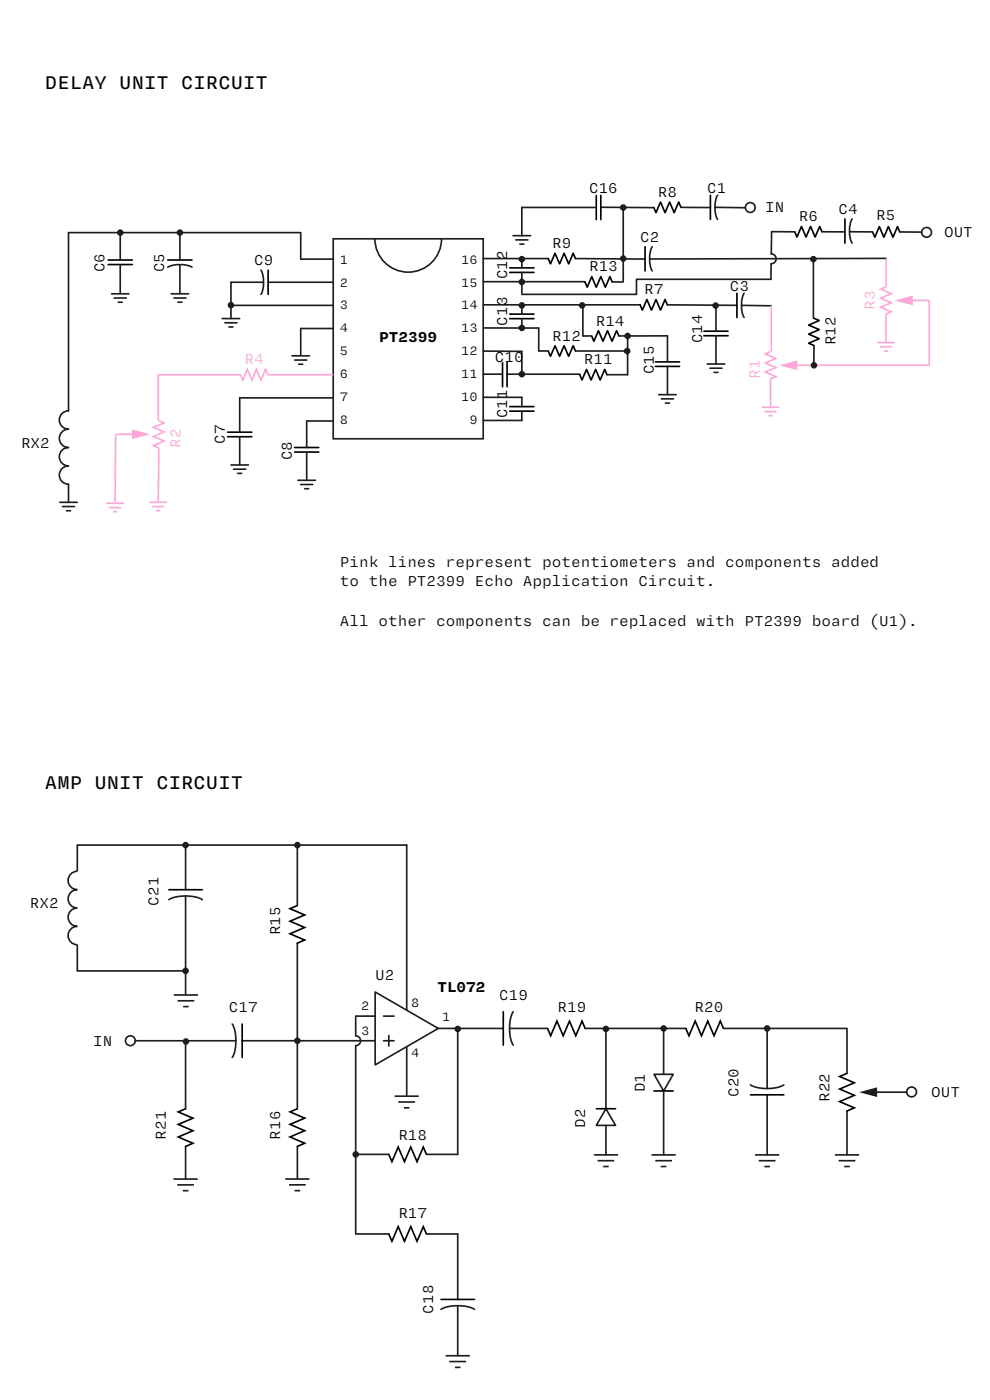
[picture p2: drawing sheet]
<svg xmlns="http://www.w3.org/2000/svg" width="210mm" height="297mm" viewBox="0 0 210 297" stroke-linecap="round" stroke-linejoin="round" font-family="sans-serif">
<!-- layer: Layer 1 -->
<g fill="none" stroke="#1d1d1b" stroke-width=".35">
<path d="M56.9 59.9h13.8M63.8 55h6.9M70.7 50.7h31.8v42.4h-31.8zM79.5 50.7a7.1 7.1 0 0 0 7.1 7 7.1 7.1 0 0 0 7.1-7M102.5 54.9h13.8M102.5 59.8h21.6M49 64.8h21.7M63.8 69.7h6.9M102.5 64.7h33.3M102.5 74.5h8.2M102.5 69.6h11.8M107.6 79.4h15.4"/>
<path d="M49 98.6h3.7M49.6 99.5h2.5M50.8 92.6v6M65.1 95.9v6M70.7 89.3h-5.6v5.6M70.7 84.4h-19.9v7.3M102.5 84.3h8.2M102.5 89.2h8.2M51.3 100.4h-.9M63.2 101.9h3.7M63.8 102.8h2.5M65.5 103.7h-.9"/>
</g>
<path d="M48.3 91.7h5.1M48.3 92.6h5.1M62.5 94.9h5.1M62.5 95.9h5.1" fill="none" stroke="#000" stroke-width=".35"/>
<path d="M33.6 79.5v9.7M51 79.5l.5 1.1 1-2.2 .9 2.2 1-2.2 1 2.2 .9-2.2 .5 1.1M56.9 79.5h13.8M24.5 92.1h4.2M33.7 89.2l1.1 .5-2.2 1 2.2 .9-2.2 1 2.2 1-2.2 .9 1.1 .5-.1 11.5M31.7 106.6h3.7M32.3 107.5h2.6M33.1 108.3l.9 .1" fill="none" stroke="#ffa5da" stroke-width=".35"/>
<path d="M28 91.1l3.8 1-3.8 1z" fill="#ffa5da"/>
<path d="M33.6 79.5h17.4M163.5 74.6l-1.2 .5 2.3 .9-2.3 1 2.3 1-2.3 .9 2.3 1-1.1 .5M163.6 64.9v9.7M168.4 77.5h28.7" fill="none" stroke="#ffa5da" stroke-width=".35"/>
<g fill="none" stroke="#1d1d1b" stroke-width=".35">
<path d="M25.5 49.3v5.9M25.5 56.3v5.8M35.6 56.7a6.1 6.1 0 0 1 5.1 0M38.2 49.3v5.9M38.2 56.3v5.8M55.4 57.3a6.1 6.1 0 0 1 0 5.1M55.9 59.9h-6.9v7.7M63.7 49.3h-49.2v37.8a1.95 1.95 0 0 0-1.9 2 1.95 1.95 0 0 0 1.9 1.9 1.95 1.95 0 0 0-1.9 2 1.95 1.95 0 0 0 1.9 1.9 1.95 1.95 0 0 0-1.9 2 1.95 1.95 0 0 0 1.9 1.9 1.95 1.95 0 0 0-1.9 2 1.95 1.95 0 0 0 1.9 1.9v3.9M63.8 49.3v5.7M23.6 62.3h3.8M24.2 63.2h2.6M25.9 64.1h-.8"/>
<path d="M36.3 62.3h3.7M36.9 63.2h2.5M38.6 64.1h-.9M47.1 67.6h3.7M47.7 68.5h2.6M49.4 69.4h-.8M61.9 75.5h3.7M62.5 76.4h2.6M63.8 69.7v5.6M64.2 77.3h-.8M110.7 64.7v1.9M110.7 67.6v2"/>
<path d="M110.7 74.5v4.9M114.3 69.6v4.9h2M122.1 74.5h10.9M123.6 64.7v6.6h1.9M131.3 71.3h1.8v8.2h-4.3M133.2 71.3l8.4-.1v5.6M141.6 64.7l14.7 .1M141.6 77.7v6M150 77.2h3.7M150.6 78.1h2.6M151.9 64.7v5.6M151.9 71.2v6"/>
<path d="M152.3 79h-.9M157.3 64.8l6.3 .1M157.8 62.2a6.1 6.1 0 0 0 0 5.2M110.7 84.3v2M110.7 87.2v2M139.7 83.7h3.7M140.3 84.6h2.6M142 85.5h-.8"/>
</g>
<g fill="none" stroke="#000" stroke-width=".35">
<path d="M22.9 55.2h5.2M22.9 56.1h5.2M35.6 55.2h5.1M56.9 57.3v5.1M106.6 76.9v5.2M107.6 76.9v5.2M108.1 66.6h5.2M108.1 67.6h5.2M116.3 74.5l.5 1.1 .9-2.3 1 2.3 1-2.3 .9 2.3 1-2.3 .5 1.2M123 79.5l.5 1.1 .9-2.2 1 2.2 .9-2.2 1 2.2 1-2.2 .5 1.1M125.5 71.3l.5 1.1 .9-2.2 1 2.2 1-2.2 .9 2.2 1-2.2 .5 1.1M135.8 64.7l.5 1.1 .9-2.3 1 2.3 .9-2.3 1 2.3 1-2.3 .5 1.2"/>
<path d="M139 76.8h5.2M139 77.7h5.2M149.3 70.3h5.1M149.3 71.2h5.1M156.3 62.2v5.2M108.1 86.3h5.2M108.1 87.2h5.2"/>
</g>
<path d="M165.3 77.5l3.8-1v2z" fill="#ffa5da"/>
<g fill="none" stroke="#1d1d1b" stroke-width=".35">
<path d="M110.7 54.9v1.9M110.7 57.8v4.4M110.7 44h15.8M122.1 54.9l14.7 .1M127.6 44h11M129.9 59.8h2.2M132.2 44v15.8M135 59.3v3.1h-24.3M135.1 59.3h28.4M138.4 52.3a6.1 6.1 0 0 0 0 5.2M144.4 44h6.3M151.7 44l6.2 .1"/>
<path d="M152.2 41.4a6.1 6.1 0 0 0 0 5.2M172.5 54.9v12.6M174.3 49.2h4.9M180.8 46.4a6.1 6.1 0 0 0 0 5.2M188 54.8l-50.2 .1M102.5 79.4h4.1M172.7 73.3l-.1 4.2"/>
<circle cx="159.1" cy="44" r="1.04"/>
<circle cx="196.5" cy="49.3" r="1.04"/>
</g>
<path d="M108.1 56.8h5.2M108.1 57.8h5.2M116.3 54.9l.5 1.1 .9-2.3 1 2.3 1-2.3 .9 2.3 1-2.3 .5 1.2M124.1 59.8l.5 1.1 .9-2.2 1 2.2 .9-2.2 1 2.2 1-2.2 .5 1.1M126.5 41.5v5.1M127.4 41.5v5.1M136.8 52.3v5.2M138.7 44l.4 1.1 1-2.2 1 2.2 .9-2.2 1 2.2 1-2.2 .4 1.1M150.7 41.4v5.2M168.6 49.2l.5 1.1 .9-2.3 1 2.3 .9-2.3 1 2.3 1-2.3 .4 1.2M179.2 46.4v5.2M172.6 67.5l1.2 .5-2.3 1 2.3 .9-2.3 1 2.3 .9-2.3 1 1.1 .5" fill="none" stroke="#000" stroke-width=".35"/>
<circle cx="132.2" cy="44" r=".52" fill="#1d1d1b"/>
<circle cx="132.2" cy="44" r=".52" fill="none" stroke="#1d1d1b" stroke-width=".35"/>
<circle cx="132.2" cy="54.9" r=".52" fill="#1d1d1b"/>
<circle cx="132.2" cy="54.9" r=".52" fill="none" stroke="#1d1d1b" stroke-width=".35"/>
<circle cx="110.7" cy="55" r=".52" fill="#1d1d1b"/>
<circle cx="110.7" cy="55" r=".52" fill="none" stroke="#1d1d1b" stroke-width=".35"/>
<circle cx="110.7" cy="59.8" r=".52" fill="#1d1d1b"/>
<circle cx="110.7" cy="59.8" r=".52" fill="none" stroke="#1d1d1b" stroke-width=".35"/>
<circle cx="110.7" cy="79.4" r=".52" fill="#1d1d1b"/>
<circle cx="110.7" cy="79.4" r=".52" fill="none" stroke="#1d1d1b" stroke-width=".35"/>
<circle cx="110.7" cy="64.8" r=".52" fill="#1d1d1b"/>
<circle cx="110.7" cy="64.8" r=".52" fill="none" stroke="#1d1d1b" stroke-width=".35"/>
<circle cx="110.7" cy="69.6" r=".52" fill="#1d1d1b"/>
<circle cx="110.7" cy="69.6" r=".52" fill="none" stroke="#1d1d1b" stroke-width=".35"/>
<circle cx="123.5" cy="64.8" r=".52" fill="#1d1d1b"/>
<circle cx="123.5" cy="64.8" r=".52" fill="none" stroke="#1d1d1b" stroke-width=".35"/>
<circle cx="133" cy="74.5" r=".52" fill="#1d1d1b"/>
<circle cx="133" cy="74.5" r=".52" fill="none" stroke="#1d1d1b" stroke-width=".35"/>
<circle cx="133.1" cy="71.3" r=".52" fill="#1d1d1b"/>
<circle cx="133.1" cy="71.3" r=".52" fill="none" stroke="#1d1d1b" stroke-width=".35"/>
<circle cx="151.8" cy="64.8" r=".52" fill="#1d1d1b"/>
<g fill="none" stroke="#1d1d1b" stroke-width=".35">
<path d="M163.6 53.9a1.04 1.04 0 0 1 1 1 1.04 1.04 0 0 1-1 1"/>
<circle cx="151.8" cy="64.8" r=".52"/>
</g>
<path d="M161.6 86.4h3.7M162.2 87.3h2.5M163.5 80.4v6M163.9 88.2h-.9" fill="none" stroke="#ffa5da" stroke-width=".35"/>
<circle cx="49" cy="64.7" r=".52" fill="#1d1d1b"/>
<circle cx="49" cy="64.7" r=".52" fill="none" stroke="#1d1d1b" stroke-width=".35"/>
<circle cx="38.2" cy="49.3" r=".52" fill="#1d1d1b"/>
<circle cx="38.2" cy="49.3" r=".52" fill="none" stroke="#1d1d1b" stroke-width=".35"/>
<circle cx="25.5" cy="49.3" r=".52" fill="#1d1d1b"/>
<g fill="none" stroke="#1d1d1b" stroke-width=".35">
<path d="M108.8 50h3.7M109.4 50.9h2.6M110.7 44v6M111.1 51.8h-.8M163.6 55.9l-.1 3.4M163.7 49.2l-.1 4.7M163.7 49.1l4.9 .1M180.2 49.2h4.9M190.9 49.2h4.6M12.7 106.6h3.7M13.2 107.5h2.6M14.1 108.3l.9 .1"/>
<circle cx="25.5" cy="49.3" r=".52"/>
</g>
<path d="M187.9 60.9l-1.1 .4 2.3 1-2.3 1 2.3 .9-2.3 1 2.3 1-1.2 .4M192.9 63.7h4.2M24.5 92.3l-.1 14.3M22.5 106.8h3.8M23.1 107.7h2.6M24 108.6h.8" fill="none" stroke="#ffa5da" stroke-width=".35"/>
<path d="M185.1 49.2l.5 1.1 .9-2.2 1 2.2 1-2.2 .9 2.2 1-2.2 .5 1.1" fill="none" stroke="#000" stroke-width=".35"/>
<path d="M189.8 63.7l3.8-1v2.1z" fill="#ffa5da"/>
<path d="M188 54.9v6M186.1 72.7h3.7M186.7 73.6h2.5M187.9 66.7v6M188.4 74.5h-.9M197.1 63.7v13.8" fill="none" stroke="#ffa5da" stroke-width=".35"/>
<circle cx="172.5" cy="55" r=".52" fill="#1d1d1b"/>
<circle cx="172.5" cy="55" r=".52" fill="none" stroke="#1d1d1b" stroke-width=".35"/>
<circle cx="172.6" cy="77.5" r=".52" fill="#1d1d1b"/>
<circle cx="172.6" cy="77.5" r=".52" fill="none" stroke="#1d1d1b" stroke-width=".35"/>
<path d="M0 148.5h210v148.5h-210z" fill="#fff"/>
<g fill="none" stroke="#1d1d1b" stroke-width=".35">
<path d="M16.4 179.3h69.9v35M39.4 179.3v9.4M63.1 179.3v12.8M39.4 190.1v21M36.9 211.1h5.1M37.7 212.3h3.5M40 213.5h-1.1M63.1 200.1v35.1M75.5 215.6h4.1M79.6 210.4l13.4 7.8-13.4 7.7zM81.4 215.6h2.2M82.5 219.7v2.2"/>
<path d="M93 218.2h13.8M97.1 218.4v26.5h-6.6M108.1 218.2h8M124.1 218.2h21.4M128.5 218.2v17M140.8 218.4v9.5M153.5 218.2h26.2M162.7 218.4v12.5M179.7 218.3v9.4M28.7 220.8h21.3M39.4 220.8v14.4M51.4 220.8h28.2"/>
<path d="M75.5 221.8v39.9M81.4 220.8h2.2M83.7 232.5h5.1M84.5 233.8h3.5M86.3 222.1v10.4M86.9 235h-1.2M162.7 232.3v12.7M179.7 235.7v9.3M185.4 231.7h6.9M36.8 250.1h5.1M37.6 251.4h3.5M39.4 243.2v6.9"/>
<path d="M40 252.6h-1.2M60.5 250.1h5.1M61.3 251.4h3.6M63.1 243.2v6.9M63.7 252.6h-1.2M75.5 244.9h7M160.2 245h5.1M161 246.2h3.5M163.3 247.5h-1.2M177.1 245h5.1M177.9 246.2h3.5M180.3 247.5h-1.2"/>
<path d="M75.5 261.8h7M90.5 261.8h6.6v13.9M97.1 277.2v10.4M94.5 287.6h5.2M95.3 288.8h3.6M97.7 290.1h-1.2"/>
<circle cx="27.7" cy="220.8" r="1.04"/>
</g>
<path d="M63.1 192.1l-1.6 .7 3.1 1.3-3.1 1.3 3.1 1.4-3.1 1.3 3.1 1.3-1.5 .7M116.1 218.2l.7 1.5 1.3-3.1 1.4 3.1 1.3-3.1 1.3 3.1 1.4-3.1 .6 1.6M145.5 218.2l.6 1.5 1.4-3.1 1.3 3.1 1.3-3.1 1.4 3.1 1.3-3.1 .7 1.6M39.4 235.2l-1.6 .7 3.1 1.3-3.1 1.3 3.1 1.4-3.1 1.3 3.1 1.3-1.5 .7M63.1 235.2l-1.6 .7 3.1 1.3-3.1 1.3 3.1 1.4-3.1 1.3 3.1 1.3-1.5 .7M179.7 227.7l-1.6 .7 3.1 1.3-3.1 1.3 3.1 1.4-3.1 1.3 3.1 1.3-1.5 .7M82.5 244.9l.6 1.5 1.4-3.1 1.3 3.1 1.3-3.1 1.4 3.1 1.3-3.1 .7 1.6M82.5 261.8l.6 1.5 1.4-3.1 1.3 3.1 1.3-3.1 1.4 3.1 1.3-3.1 .7 1.6" fill="none" stroke="#000" stroke-width=".35"/>
<path d="M182.2 231.7l3.9-1v2z" fill="#1d1d1b"/>
<g fill="none" stroke="#1d1d1b" stroke-width=".35">
<path d="M75.5 219.7a1.04 1.04 0 0 1 1 1.1 1.04 1.04 0 0 1-1 1M128.5 235.2l2.1 3.5h-4.1zM128.5 238.7v6.3M138.7 227.9h4.1l-2 3.5zM140.8 231.6v13.4M126 245h5.1M126.8 246.2h3.5M129.1 247.5h-1.2M138.2 245h5.1M139 246.2h3.5M141.4 247.5h-1.2"/>
<circle cx="193.4" cy="231.6" r="1.04"/>
</g>
<path d="M126.5 235.2h4.1M138.7 231.4h4.1" fill="none" stroke="#000" stroke-width=".35"/>
<circle cx="39.4" cy="179.3" r=".52" fill="#1d1d1b"/>
<circle cx="39.4" cy="179.3" r=".52" fill="none" stroke="#1d1d1b" stroke-width=".35"/>
<circle cx="63.1" cy="179.3" r=".52" fill="#1d1d1b"/>
<circle cx="63.1" cy="179.3" r=".52" fill="none" stroke="#1d1d1b" stroke-width=".35"/>
<circle cx="39.4" cy="220.9" r=".52" fill="#1d1d1b"/>
<circle cx="39.4" cy="220.9" r=".52" fill="none" stroke="#1d1d1b" stroke-width=".35"/>
<circle cx="63.1" cy="220.8" r=".52" fill="#1d1d1b"/>
<g fill="none" stroke="#1d1d1b" stroke-width=".35">
<path d="M75.5 215.7v4"/>
<circle cx="63.1" cy="220.8" r=".52"/>
</g>
<circle cx="97.1" cy="218.3" r=".52" fill="#1d1d1b"/>
<circle cx="97.1" cy="218.3" r=".52" fill="none" stroke="#1d1d1b" stroke-width=".35"/>
<circle cx="75.5" cy="244.9" r=".52" fill="#1d1d1b"/>
<circle cx="75.5" cy="244.9" r=".52" fill="none" stroke="#1d1d1b" stroke-width=".35"/>
<circle cx="128.5" cy="218.3" r=".52" fill="#1d1d1b"/>
<circle cx="128.5" cy="218.3" r=".52" fill="none" stroke="#1d1d1b" stroke-width=".35"/>
<circle cx="140.8" cy="218.2" r=".52" fill="#1d1d1b"/>
<circle cx="140.8" cy="218.2" r=".52" fill="none" stroke="#1d1d1b" stroke-width=".35"/>
<circle cx="162.7" cy="218.2" r=".52" fill="#1d1d1b"/>
<g fill="none" stroke="#1d1d1b" stroke-width=".35">
<path d="M16.4 179.3v5.5a1.95 1.95 0 0 0-2 2 1.95 1.95 0 0 0 2 1.9 1.95 1.95 0 0 0-2 2 1.95 1.95 0 0 0 2 1.9 1.95 1.95 0 0 0-2 2 1.95 1.95 0 0 0 2 1.9 1.95 1.95 0 0 0-2 2 1.95 1.95 0 0 0 2 1.9v5.6h23M35.8 190.9a8.5 8.5 0 0 1 7.1 0M49.3 217.2a8.5 8.5 0 0 1 0 7.1M108.9 214.6a8.5 8.5 0 0 0 0 7.1M159.2 230.1a8.5 8.5 0 0 0 7.1 0M93.5 277.8a8.5 8.5 0 0 1 7.1 0"/>
<circle cx="162.7" cy="218.2" r=".52"/>
</g>
<path d="M35.8 188.7h7.1M51.4 217.2v7.1M106.8 214.6v7.1M159.2 232.3h7.1M93.5 275.7h7.1" fill="none" stroke="#000" stroke-width=".35"/>
<circle cx="39.4" cy="206" r=".52" fill="#1d1d1b"/>
<circle cx="39.4" cy="206" r=".52" fill="none" stroke="#1d1d1b" stroke-width=".35"/>
<g font-size="4.5">
<text x="9.5" y="18.9">DELAY UNIT CIRCUIT</text>
<text x="9.5" y="167.4">AMP UNIT CIRCUIT</text>
</g>
<g font-size="3.5">
<text x="124.9" y="40.9">C16</text>
<text x="139.5" y="41.8">R8</text>
<text x="150" y="40.9">C1</text>
<text x="162.3" y="45.1">IN</text>
<text x="169.4" y="46.9">R6</text>
<text x="177.8" y="45.4">C4</text>
<text x="185.9" y="46.6">R5</text>
<text x="117.2" y="52.6">R9</text>
<text x="135.8" y="51.3">C2</text>
<text x="200.3" y="50.3">OUT</text>
<text x="22.1" y="57.7" transform="rotate(-90 22.1 57.7)">C6</text>
<text x="34.8" y="57.8" transform="rotate(-90 34.8 57.8)">C5</text>
<text x="53.9" y="56.3">C9</text>
<text x="107.6" y="59.3" transform="rotate(-90 107.6 59.3)">C12</text>
<text x="124.9" y="57.6">R13</text>
<text x="136.6" y="62.4">R7</text>
<text x="154.8" y="61.7">C3</text>
<text x="107.6" y="69.1" transform="rotate(-90 107.6 69.1)">C13</text>
<text x="126.4" y="69.1">R14</text>
<text x="80.5" y="72.6">PT2399</text>
<text x="105" y="76.8">C10</text>
<text x="117.2" y="72.2">R12</text>
<text x="123.8" y="77.3">R11</text>
<text x="148.9" y="72.9" transform="rotate(-90 148.9 72.9)">C14</text>
<text x="177.2" y="73.3" transform="rotate(-90 177.2 73.3)">R12</text>
<text x="138.7" y="79.4" transform="rotate(-90 138.7 79.4)">C15</text>
<text x="107.6" y="88.8" transform="rotate(-90 107.6 88.8)">C11</text>
<text x="4.5" y="94.9">RX2</text>
<text x="47.7" y="94.1" transform="rotate(-90 47.7 94.1)">C7</text>
<text x="61.9" y="97.7" transform="rotate(-90 61.9 97.7)">C8</text>
<text x="72.1" y="120.2">Pink lines represent potentiometers and components added</text>
<text x="72.1" y="124.4">to the PT2399 Echo Application Circuit.</text>
<text x="72.1" y="132.8">All other components can be replaced with PT2399 board (U1).</text>
<text x="6.3" y="192.6">RX2</text>
<text x="33.6" y="192.1" transform="rotate(-90 33.6 192.1)">C21</text>
<text x="59.4" y="198.4" transform="rotate(-90 59.4 198.4)">R15</text>
<text x="79.6" y="208">U2</text>
<text x="48.5" y="214.6">C17</text>
<text x="92.8" y="210.4">TL072</text>
<text x="105.9" y="212.1">C19</text>
<text x="118.3" y="214.6">R19</text>
<text x="147.3" y="214.6">R20</text>
<text x="19.7" y="221.9">IN</text>
<text x="136.8" y="231.7" transform="rotate(-90 136.8 231.7)">D1</text>
<text x="156.7" y="232.7" transform="rotate(-90 156.7 232.7)">C20</text>
<text x="175.9" y="233.8" transform="rotate(-90 175.9 233.8)">R22</text>
<text x="197.5" y="232.7">OUT</text>
<text x="124.1" y="239.2" transform="rotate(-90 124.1 239.2)">D2</text>
<text x="35.2" y="241.8" transform="rotate(-90 35.2 241.8)">R21</text>
<text x="59.4" y="241.8" transform="rotate(-90 59.4 241.8)">R16</text>
<text x="84.5" y="241.8">R18</text>
<text x="84.5" y="258.5">R17</text>
<text x="91.9" y="278.7" transform="rotate(-90 91.9 278.7)">C18</text>
</g>
<g font-size="3.5" fill="#ffa5da">
<text x="185.6" y="65.8" transform="rotate(-90 185.6 65.8)">R3</text>
<text x="51.9" y="77.3">R4</text>
<text x="161.1" y="80.4" transform="rotate(-90 161.1 80.4)">R1</text>
<text x="38.3" y="95" transform="rotate(-90 38.3 95)">R2</text>
</g>
<g font-size="3">
<text x="72.1" y="55.9">1</text>
<text x="97.9" y="55.9">16</text>
<text x="72.1" y="60.8">2</text>
<text x="72.1" y="65.7">3</text>
<text x="97.9" y="60.8">15</text>
<text x="97.9" y="65.7">14</text>
<text x="72.1" y="70.5">4</text>
<text x="97.9" y="70.5">13</text>
<text x="72.1" y="75.4">5</text>
<text x="97.9" y="75.4">12</text>
<text x="72.1" y="80.3">6</text>
<text x="97.9" y="80.3">11</text>
<text x="72.1" y="85.1">7</text>
<text x="72.1" y="90">8</text>
<text x="97.9" y="85.1">10</text>
<text x="99.6" y="90">9</text>
<text x="76.6" y="214.3">2</text>
<text x="87.2" y="213.6">8</text>
<text x="76.6" y="219.7">3</text>
<text x="93.8" y="216.6">1</text>
<text x="87.2" y="224.3">4</text>
</g>
</svg>
